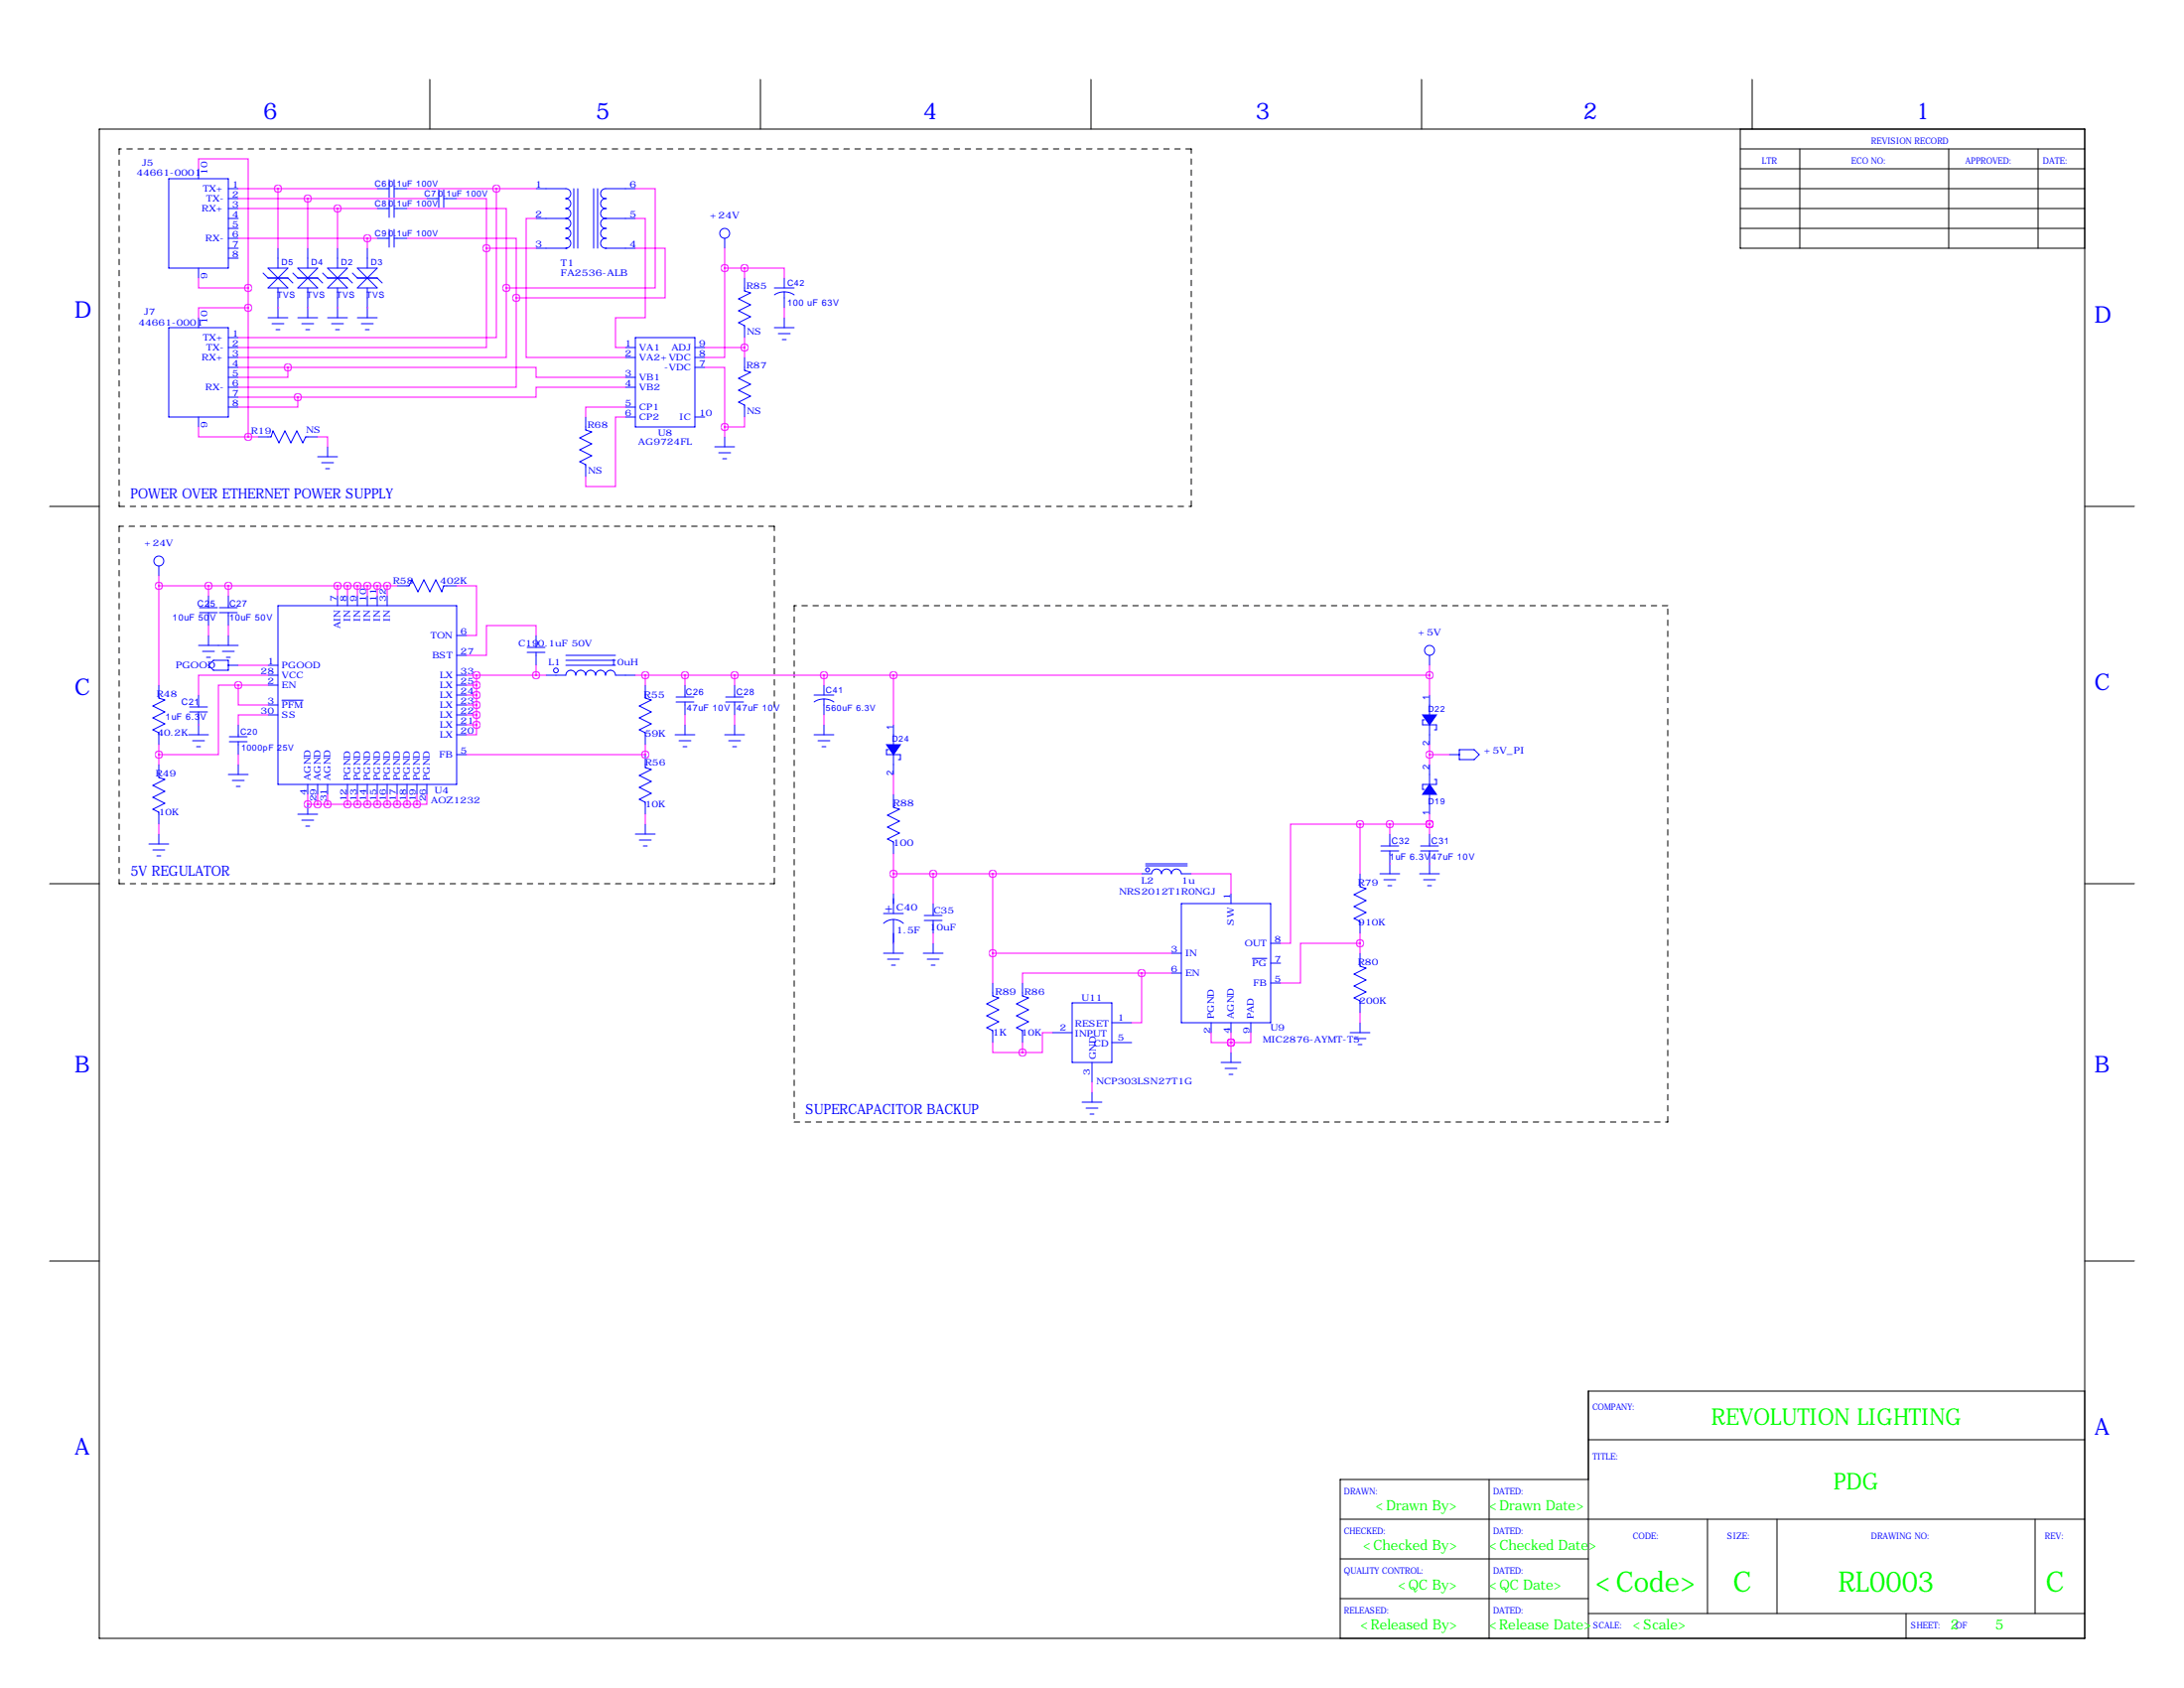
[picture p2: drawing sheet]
<svg xmlns="http://www.w3.org/2000/svg" width="559mm" height="432mm" viewBox="0 0 559 432" stroke-linecap="round" stroke-linejoin="round" font-family="sans-serif">
<g fill="none" stroke="#000" stroke-width=".25">
<path d="M25.4 33h508v386.1h-508zM110 20.3v12.7M194.6 20.3v12.7M279.1 20.3v12.7M363.7 20.3v12.7M445.3 38.1h88.1M445.3 33v30.5h88.1M448.3 20.3v12.7M460.5 38.1v25.4M498.6 38.1v25.4M521.5 38.1v25.4M445.3 48.3h88.1"/>
<path d="M445.3 43.2h88.1M445.3 53.3h88.1M445.3 58.4h88.1M12.7 129.5h12.7M533.4 129.5h12.7M12.7 226.1h12.7M533.4 226.1h12.7M12.7 322.6h12.7M533.4 322.6h12.7M533.4 355.9h-127v63.2M381 378.5v40.6M406.4 368.3h127"/>
<path d="M406.4 378.5h-63.5v40.6M342.9 388.6h190.5M342.9 398.8h63.5M436.9 388.6v24.1M454.7 388.6v24.1M520.7 388.6v24.1M342.9 408.9h63.5M406.4 412.7h127M487.7 412.7v6.4"/>
</g>
<path d="M30.5 38.1v91.4M304.8 38.1h-274.3M30.5 134.6v91.5M30.5 129.5h274.3M198.1 134.6h-167.6M304.8 129.5v-91.4M203.2 154.9v132.1M426.7 154.9h-223.5M30.5 226.1h167.6M198.1 226.1v-91.5M203.2 287h223.5M426.7 287v-132.1" fill="none" stroke="#000" stroke-width=".25" stroke-dasharray="1.4 1.4"/>
<g fill="none" stroke="#00f" stroke-width=".25">
<path d="M43.2 45.7h15.2v22.9h-15.2zM50.8 43.2v2.5M58.4 48.3h2.6M58.4 50.8h2.6M58.4 53.3h2.6M58.4 55.9h2.6M58.4 58.4h2.6M96.5 48.3h3.1M96.5 53.3h3.1M99.6 46v4.5M99.6 51.1v4.5M99.6 58.7v4.5"/>
<path d="M100.8 48.3h3.3M100.8 53.3h3.3M100.8 46v4.5M100.8 51.1v4.5M100.8 58.7v4.5M109.2 50.8h3.1M112.3 48.5v4.6M113.5 50.8h3.3M113.5 48.5v4.6M137.2 48.3h7.6a1.27 1.27 0 0 1 1.2 1.2 1.27 1.27 0 0 1-1.2 1.3M137.2 55.9h7.6M144.8 50.8h.1"/>
<path d="M144.8 50.8a1.27 1.27 0 0 1 1.3 1.3 1.27 1.27 0 0 1-1.3 1.2M144.8 53.3h.1M144.8 53.3a1.27 1.27 0 0 1 1.3 1.3 1.27 1.27 0 0 1-1.3 1.3M144.8 55.9h.1M144.8 55.9a1.27 1.27 0 0 1 1.2 1.2 1.27 1.27 0 0 1-1.2 1.3M144.8 58.4h.1M144.8 58.4a1.27 1.27 0 0 1 1.3 1.3 1.27 1.27 0 0 1-1.3 1.3M146.8 48.3v15.2M147.8 48.3v15.2M151.9 48.3v15.2M152.9 48.3v15.2M154.9 50.8h.1"/>
<path d="M154.9 50.8a1.27 1.27 0 0 0-1.2 1.3 1.27 1.27 0 0 0 1.2 1.2M154.9 53.3h.1M154.9 53.3a1.27 1.27 0 0 0-1.2 1.3 1.27 1.27 0 0 0 1.2 1.3M154.9 55.9h.1M154.9 55.9a1.27 1.27 0 0 0-1.2 1.3 1.27 1.27 0 0 0 1.2 1.2M154.9 58.4h.1M154.9 58.4a1.27 1.27 0 0 0-1.2 1.3 1.27 1.27 0 0 0 1.2 1.3M154.9 55.9h7.7M162.6 48.3h-7.7a1.27 1.27 0 0 0-1.2 1.2 1.27 1.27 0 0 0 1.2 1.3M50.8 68.6v2.5M58.4 61h2.6M58.4 63.5h2.6"/>
<path d="M58.4 66h2.6M67.3 69.8l1.3 1.3h5.1l1.2 1.3M68.6 68.6h5.1l-5.1 5.1h5.1zM71.1 63.5v5.1M71.1 73.7v7.6M74.9 69.8l1.3 1.3h5.1l1.2 1.3M76.2 68.6l5.1 5.1h-5.1l5.1-5.1zM78.7 63.5v5.1M78.7 73.7v7.6M82.5 69.8l1.3 1.3h5.1l1.3 1.3M83.8 68.6h5.1l-5.1 5.1h5.1zM86.4 63.5v5.1"/>
<path d="M86.4 73.7v7.6M90.2 69.8l1.2 1.3h5.1l1.3 1.3M91.4 68.6h5.1l-5.1 5.1h5.1zM94 63.5v5.1M94 73.7v7.6M96.5 61h3.1M100.8 61h3.3M137.2 63.5h7.6M144.8 61h.1M144.8 61a1.27 1.27 0 0 1 1.2 1.2 1.27 1.27 0 0 1-1.2 1.3M144.8 63.5h.1M154.9 61h.1"/>
<path d="M154.9 61a1.27 1.27 0 0 0-1.2 1.2 1.27 1.27 0 0 0 1.2 1.3M154.9 63.5h.1M154.9 63.5h7.7M185.4 61v2.5M190.5 71.1v3.3l1.5 .5-3 1.6 3 1.5-3 1.5 3 1.5-3 1.6 1.5 .7v3.1M198.1 73.7h5.1M200.7 74.7l-1.1 .1-1.5 .6M200.7 71.1v2.6M200.7 74.7v4M200.7 74.7l1.6 .2 .9 .5M43.2 83.8h15.2v22.9h-15.2zM50.8 81.3v2.5"/>
<path d="M58.4 86.4h2.6M58.4 88.9h2.6M58.4 91.4h2.6M58.4 96.5h2.6M58.4 99.1h2.6M58.4 94h2.6M68.6 81.3h5.1M69.6 82.8h3M70.6 84.3h1M76.2 81.3h5.1M77.2 82.8h3.1M78.2 84.3h1"/>
<path d="M83.8 81.3h5.1M84.8 82.8h3.1M85.9 84.3h1M91.4 81.3h5.1M92.5 82.8h3M93.5 84.3h1M160 88.9h2.6M160 91.4h2.6M160 96.5h2.6M160 99.1h2.6M162.6 86.4h15.2v22.8h-15.2zM177.8 88.9h2.5"/>
<path d="M177.8 91.4h2.5M177.8 94h2.5M190.5 91.4v3.3l1.5 .5-3 1.6 3 1.5-3 1.5 3 1.5-3 1.6 1.5 .7v3.1M198.1 83.8h5.1M199.1 85.3h3.1M200.2 86.9h1M200.7 81.3v2.5M50.8 106.7v2.5M58.4 104.1h2.6M58.4 101.6h2.6M66 111.8h3.3l.5-1.6 1.6 3.1 1.5-3.1 1.5 3.1 1.5-3.1 1.6 3.1 .7-1.5h3.1M81.3 116.8h5.1"/>
<path d="M82.3 118.4h3M83.3 119.9h1M83.8 114.3v2.5M149.9 106.7v3.3l1.5 .5-3.1 1.5 3.1 1.5-3.1 1.6 3.1 1.5-3.1 1.5 1.6 .8v3M160 104.1h2.6M160 106.7h2.6M177.8 106.7h2.5M182.9 114.3h5.1M183.9 115.8h3M184.9 117.3h1M185.4 111.8v2.5M40.6 144.8v2.5"/>
<path d="M51.1 156.7h4.5M51.1 155.4h4.5M53.3 152.4v3M53.3 156.7v3.3M56.1 156.7h4.6M56.1 155.4h4.6M58.4 152.4v3M58.4 156.7v3.3M71.1 154.9h45.7v45.8h-45.7zM86.4 152.4v2.5M88.9 152.4v2.5M91.4 152.4v2.5"/>
<path d="M94 152.4v2.5M96.5 152.4v2.5M99.1 152.4v2.5M101.6 149.9h3l.8-1.6 1.5 3.1 1.6-3.1 1.5 3.1 1.5-3.1 1.5 3.1 .5-1.5h3.3M40.6 175.3v3.3l1.6 .5-3.1 1.5 3.1 1.5-3.1 1.5 3.1 1.6-3.1 1.5 1.5 .8v3M50.8 177.8v3M50.8 165.1h10.2M51.8 166.6h3.1M52.8 168.1h1M53.3 162.6v2.5M54.6 168.9h3.8v2.5h-3.8l-1.3-1.2zM56.9 166.6h3"/>
<path d="M57.9 168.1h1M58.4 170.2h2.6M58.4 162.6v2.5M68.6 170.2h2.5M68.6 175.3h2.5M68.6 172.7h2.5M72.1 179.1h5.4M116.8 175.3h2.6M116.8 162.6h2.6M116.8 177.8h2.6M116.8 167.6h2.6M116.8 172.7h2.6"/>
<path d="M134.9 166.9h4.5M134.9 165.6h4.5M137.2 162.6v3M137.2 166.9v3.3M139.7 172.7h5.1a1.27 1.27 0 0 1 1.2-1.2 1.27 1.27 0 0 1 1.3 1.2 1.27 1.27 0 0 1 1.3-1.3 1.27 1.27 0 0 1 1.3 1.3 1.27 1.27 0 0 1 1.2-1.3 1.27 1.27 0 0 1 1.3 1.3 1.27 1.27 0 0 1 1.3-1.2 1.27 1.27 0 0 1 1.2 1.2 1.27 1.27 0 0 1 1.3-1.3 1.27 1.27 0 0 1 1.3 1.3h5.1M144.8 170.2h12.7M144.8 167.6h12.7M144.8 168.9h12.7M165.1 175.3v3.3l1.5 .5-3 1.5 3 1.5-3 1.5 3 1.6-3 1.5 1.5 .8v3M173 179.6h4.5M173 178.3h4.5M175.3 175.3v3"/>
<path d="M175.3 179.6v3.3M185.7 179.6h4.5M185.7 178.3h4.5M188 175.3v3M188 179.6v3.3M208.3 177.8h5.1M210.8 178.8l-1 .1-1.5 .7M210.8 175.3v2.5M210.8 178.8v4.1M210.8 178.8l1.1 .1 1.5 .7M365.8 167.6v2.6M365.8 177.8v5.1"/>
<path d="M40.6 195.6v3.3l1.6 .5-3.1 1.5 3.1 1.5-3.1 1.6 3.1 1.5-3.1 1.5 1.5 .8v3M48.3 188h5M48.5 182.1h4.6M48.5 180.8h4.6M49.3 189.5h3M50.3 191h1M50.8 182.1v5.9M58.4 198.1h5.1M58.7 189.7h4.5M58.7 188.5h4.5M59.4 199.6h3.1M61 185.4v3.1"/>
<path d="M61 189.7v3.3M61 195.6v2.5M68.6 180.3h2.5M68.6 182.9h2.5M116.8 180.3h2.6M116.8 193h2.6M116.8 188h2.6M116.8 185.4h2.6M116.8 182.9h2.6M165.1 193v3.3l1.5 .5-3 1.6 3 1.5-3 1.5 3 1.5-3 1.6 1.5 .7v3.1M172.7 188h5.1M173.7 189.5h3.1"/>
<path d="M174.8 191h1M175.3 185.4v2.6M185.4 188h5.1M186.4 189.5h3.1M187.5 191h1M188 185.4v2.6M208.3 188h5.1M209.3 189.5h3M210.3 191h1M210.8 185.4v2.6M227.3 191.8h-.5v1.2h3.6v1.3h-.5M228.6 185.4v5.1"/>
<path d="M228.6 193v5.1M364.5 184.1h-.5v1.3h3.5v1.3h-.5M365.8 185.4v5.1M365.8 195.6v5.1M367 199.4h.5v1.3h-3.5v1.2h.5M370.8 193h2.6M373.4 191.8h3.8l1.3 1.2-1.3 1.3h-3.8zM38.1 215.9h5.1M39.1 217.4h3.1M40.1 218.9h1M40.6 213.4v2.5M60.5 201.2h1"/>
<path d="M76.2 208.3h5.1M77.2 209.8h3.1M78.2 211.3h1M78.7 200.7v2.5M78.7 205.7v2.6M81.3 200.7v2.5M83.8 200.7v2.5M88.9 200.7v2.5M91.4 200.7v2.5M94 200.7v2.5M96.5 200.7v2.5M99.1 200.7v2.5"/>
<path d="M101.6 200.7v2.5M104.1 200.7v2.5M106.7 200.7v2.5M109.2 200.7v2.5M162.6 213.4h5M163.6 214.9h3M164.6 216.4h1M165.1 210.8v2.6M228.6 203.2v3.3l1.5 .5-3 1.5 3 1.6-3 1.5 3 1.5-3 1.5 1.5 .8v3M353.3 217.7h4.6M353.3 216.4h4.6M355.6 213.4v3"/>
<path d="M355.6 217.7v5.8M363.5 217.7h4.5M363.5 216.4h4.5M365.8 203.2v5.1M365.8 213.4v3M365.8 217.7v5.8M226.1 233.7h5M226.1 236.2a3.7 3.7 0 0 1 5 0M228.6 228.6v5.1M228.6 235.2v8.6M236.5 235.5h4.5M236.5 234.2h4.5"/>
<path d="M238.8 231.1v3.1M238.8 235.5v3.3M292.1 223.5h2.5a1.27 1.27 0 0 1 1.3-1.2 1.27 1.27 0 0 1 1.3 1.2 1.27 1.27 0 0 1 1.2-1.2 1.27 1.27 0 0 1 1.3 1.2 1.27 1.27 0 0 1 1.3-1.2 1.27 1.27 0 0 1 1.3 1.2h2.5M293.1 221.5h10.7M293.1 221h10.7M302.3 231.1h22.8v30.5h-22.8zM315 228.6v2.5M348 223.5v3.3l1.5 .5-3 1.6 3 1.5-3 1.5 3 1.5-3 1.5 1.5 .8v3.1M353.1 223.5h5M354.1 225h3M355.1 226.6h1M363.2 223.5h5.1"/>
<path d="M364.2 225h3.1M365.3 226.6h1M226.1 243.8h5M227.1 245.4h3M228.1 246.9h1M236.2 243.8h5.1M237.2 245.4h3.1M238.3 246.9h1M238.8 241.3v2.5M254 251.5v3.3l1.5 .5-3 1.5 3 1.5-3 1.5 3 1.6-3 1.5 1.5 .8v3M261.6 251.5v3.3l1.5 .5-3 1.5 3 1.5-3 1.5 3 1.6-3 1.5 1.5 .8v3M274.3 256.5h10.2v15.3h-10.2z"/>
<path d="M299.7 243.8h2.6M299.7 248.9h2.6M320.4 245.2h3.7M325.1 251.5h2.6M325.1 246.4h2.6M325.1 241.3h2.6M348 243.8v3.3l1.5 .5-3 1.6 3 1.5-3 1.5 3 1.5-3 1.6 1.5 .7v3.1M269.2 264.2h5.1M279.4 271.8v5.1M279.4 279.4v2.5M284.5 261.6h5.1M284.5 266.7h5.1"/>
<path d="M309.9 261.6v2.6M312.4 271.8h5.1M313.4 273.3h3.1M314.5 274.8h1M315 261.6v2.6M315 269.2v2.6M320 261.6v2.6M345.4 264.2h5.1M346.5 265.7h3M347.5 267.2h1M348 261.6v2.6M276.9 281.9h5"/>
<path d="M277.9 283.5h3M278.9 285h1"/>
<circle cx="185.4" cy="59.7" r="1.27"/>
<circle cx="40.6" cy="143.5" r="1.27"/>
<circle cx="142.2" cy="171.5" r=".61"/>
<circle cx="365.8" cy="166.4" r="1.27"/>
<circle cx="293.6" cy="222.5" r=".51"/>
</g>
<g fill="#00f" stroke="#00f" stroke-width=".25">
<path d="M226.8 190.5h3.6l-1.8 2.5z"/>
<path d="M364 182.9h3.5l-1.7 2.5z"/>
<path d="M365.8 200.7l1.7 2.5h-3.5z"/>
</g>
<g fill="none" stroke="#f0f" stroke-width=".25">
<path d="M50.8 43.2v-2.6h12.7v33.1M61 48.3h35.5M61 50.8h48.2M61 53.3h35.5M71.1 48.3v15.2M78.7 50.8v12.7M86.4 53.3v10.2M104.1 53.3h25.4v20.4M104.1 48.3h33.1M116.8 50.8h7.7v12.7M127 48.3v38.1h-66M137.2 55.9h-2.6v35.5h25.4"/>
<path d="M162.6 48.3h5v25.4h-38.1M162.6 55.9h2.5v25.4h-7.6v7.6h2.5M50.8 71.1v2.6h12.7M61 61h35.5M63.5 78.7h-12.7v2.6M63.5 73.7v38.1M71.1 78.7h.1M78.7 78.7h.1M86.4 78.7h.1M94 78.7h.1M94 61v2.5M104.1 61h28v15.2"/>
<path d="M124.5 63.5v25.4h-63.5M124.5 63.5h12.7M129.5 73.7v17.7h-68.5M132.1 76.2v22.9h-71.1M162.6 63.5h7.6v12.7h-38.1M185.4 68.6v22.8h-5.1M185.4 68.6h5.1M185.4 63.5v5.1M190.5 68.6h10.2v2.5M190.5 68.6v2.5M200.7 78.7v2.6M61 94h12.7"/>
<path d="M73.7 94v2.5h-12.7M73.7 94h63.5v2.5h22.8M160 99.1h-22.8v2.5h-61M180.3 94h5.1v15.2M180.3 88.9h10.2M190.5 86.4v5M50.8 109.2v2.6h12.7M61 101.6h15.2M63.5 111.8h2.5M76.2 101.6v2.5h-15.2M81.3 111.8h2.5v2.5M160 104.1h-10.1v2.6"/>
<path d="M160 106.7h-2.5v17.8h-7.6v-2.6M185.4 109.2v2.6M190.5 106.7v2.5h-5.1M40.6 149.9h61M40.6 147.3v28M53.3 149.9v2.5M58.4 149.9v2.5M86.4 149.9v2.5M88.9 149.9v2.5M91.4 149.9v2.5M94 149.9v2.5M96.5 149.9v2.5"/>
<path d="M99.1 149.9v2.5M116.8 149.9h5.1v12.7h-2.5M53.3 160v2.6M58.4 160v2.6M61 175.3h-5.1v17.7h-15.3M61 175.3v5h7.6M61 175.3h7.6M61 170.2h7.6M68.6 172.7h-17.8v5.1M119.4 172.7h20.3M119.4 177.8h2.5M119.4 175.3h2.5"/>
<path d="M121.9 172.7v12.7M137.2 162.6v-2.6h-12.7v7.6h-5.1M137.2 170.2v2.5M162.6 172.7h203.2M165.1 172.7v2.6M175.3 172.7v2.6M188 172.7v2.6M210.8 172.7v2.6M228.6 172.7v12.7M365.8 170.2v7.6M40.6 190.5v5.1M50.8 185.4h.1"/>
<path d="M61 193v2.6M68.6 182.9h-7.6v2.5M119.4 185.4h2.5M119.4 182.9h2.5M119.4 180.3h2.5M119.4 193h45.7M121.9 185.4v2.6h-2.5M165.1 193h.1M165.1 190.5v2.5M175.3 182.9v2.5M188 182.9v2.5M210.8 182.9v2.5"/>
<path d="M228.6 198.1v5.1M365.8 193h5M365.8 190.5v5.1M40.6 210.8v2.6M78.7 205.7h.1M78.7 203.2v2.5M78.7 205.7h28M81.3 203.2v2.5M83.8 203.2v2.5M88.9 203.2v2.5M91.4 203.2v2.5M94 203.2v2.5"/>
<path d="M96.5 203.2v2.5M99.1 203.2v2.5M101.6 203.2v2.5M104.1 203.2v2.5M106.7 203.2v2.5M109.2 203.2v2.5h-2.5M165.1 208.3v2.5M228.6 218.4v10.2M348 210.8h-17.8v30.5h-2.5M348 210.8h17.8M348 210.8v12.7M355.6 210.8v2.6"/>
<path d="M365.8 210.8h.1M365.8 208.3v5.1M228.6 223.5h63.5M238.8 223.5v7.6M238.8 238.8v2.5M254 223.5v28M304.8 223.5h10.2v5.1M348 238.8v5M355.6 221h.1M365.8 221h.1M228.6 241.3h.1M254 243.8h45.7"/>
<path d="M292.1 248.9v12.7h-2.5M292.1 248.9h-30.5v2.6M292.1 248.9h7.6M348 241.3h-15.3v10.2h-5M348 259.1v2.5M254 266.7v2.5h7.6M261.6 266.7v2.5M269.2 264.2h-2.5v5h-5.1M279.4 276.9v2.5M309.9 264.2v2.5h5.1M315 266.7h.1M315 264.2v5"/>
<path d="M320 264.2v2.5h-5"/>
</g>
<path d="M106.6 205.7a.07 .07 0 0 0 .1 0 .07 .07 0 0 0-.1 0zM104.1 205.7a.07 .07 0 0 0 .1 0 .07 .07 0 0 0-.1 0zM101.5 205.7a.1 .1 0 0 0 .2 0 .1 .1 0 0 0-.2 0zM99 205.7a.07 .07 0 0 0 .1 0 .07 .07 0 0 0-.1 0zM96.5 205.7a.07 .07 0 0 0 .1 0 .07 .07 0 0 0-.1 0zM93.9 205.7a.07 .07 0 0 0 .1 0 .07 .07 0 0 0-.1 0zM91.4 205.7a.07 .07 0 0 0 .1 0 .07 .07 0 0 0-.1 0zM88.8 205.7a.1 .1 0 0 0 .2 0 .1 .1 0 0 0-.2 0zM83.8 205.7a.07 .07 0 0 0 .1 0 .07 .07 0 0 0-.1 0zM81.2 205.7a.07 .07 0 0 0 .1 0 .07 .07 0 0 0-.1 0zM121.9 185.4a.07 .07 0 0 0 .1 0 .07 .07 0 0 0-.1 0zM121.9 182.9a.07 .07 0 0 0 .1 0 .07 .07 0 0 0-.1 0zM121.9 180.3a.07 .07 0 0 0 .1 0 .07 .07 0 0 0-.1 0zM121.9 177.8a.07 .07 0 0 0 .1 0 .07 .07 0 0 0-.1 0zM121.9 175.3a.07 .07 0 0 0 .1 0 .07 .07 0 0 0-.1 0zM86.3 149.9a.07 .07 0 0 0 .1 0 .07 .07 0 0 0-.1 0zM88.8 149.9a.1 .1 0 0 0 .2 0 .1 .1 0 0 0-.2 0zM91.4 149.9a.07 .07 0 0 0 .1 0 .07 .07 0 0 0-.1 0zM93.9 149.9a.07 .07 0 0 0 .1 0 .07 .07 0 0 0-.1 0zM96.5 149.9a.07 .07 0 0 0 .1 0 .07 .07 0 0 0-.1 0zM137.1 172.7a.07 .07 0 0 0 .1 0 .07 .07 0 0 0-.1 0zM121.9 172.7a.07 .07 0 0 0 .1 0 .07 .07 0 0 0-.1 0zM175.2 172.7a.07 .07 0 0 0 .1 0 .07 .07 0 0 0-.1 0zM53.3 149.9a.07 .07 0 0 0 .1 0 .07 .07 0 0 0-.1 0zM58.4 149.9a.07 .07 0 0 0 .1 0 .07 .07 0 0 0-.1 0zM78.7 205.7a.07 .07 0 0 0 .1 0 .07 .07 0 0 0-.1 0zM40.6 193a.07 .07 0 0 0 .1 0 .07 .07 0 0 0-.1 0zM165 172.7a.1 .1 0 0 0 .2 0 .1 .1 0 0 0-.2 0zM165 193a.1 .1 0 0 0 .2 0 .1 .1 0 0 0-.2 0zM99 149.9a.07 .07 0 0 0 .1 0 .07 .07 0 0 0-.1 0zM40.6 149.9a.07 .07 0 0 0 .1 0 .07 .07 0 0 0-.1 0zM187.9 172.7a.07 .07 0 0 0 .1 0 .07 .07 0 0 0-.1 0zM365.7 210.8a.07 .07 0 0 0 .1 0 .07 .07 0 0 0-.1 0zM355.5 210.8a.1 .1 0 0 0 .2 0 .1 .1 0 0 0-.2 0zM314.9 266.7a.07 .07 0 0 0 .1 0 .07 .07 0 0 0-.1 0zM314.9 266.7a.07 .07 0 0 0 .1 0 .07 .07 0 0 0-.1 0zM253.9 223.5a.1 .1 0 0 0 .2 0 .1 .1 0 0 0-.2 0zM347.9 210.8a.07 .07 0 0 0 .1 0 .07 .07 0 0 0-.1 0zM347.9 241.3a.07 .07 0 0 0 .1 0 .07 .07 0 0 0-.1 0zM365.7 210.8a.07 .07 0 0 0 .1 0 .07 .07 0 0 0-.1 0zM228.5 172.7a.1 .1 0 0 0 .2 0 .1 .1 0 0 0-.2 0zM238.7 223.5a.07 .07 0 0 0 .1 0 .07 .07 0 0 0-.1 0zM228.5 223.5a.1 .1 0 0 0 .2 0 .1 .1 0 0 0-.2 0zM190.4 88.9a.1 .1 0 0 0 .2 0 .1 .1 0 0 0-.2 0zM185.4 68.6a.07 .07 0 0 0 .1 0 .07 .07 0 0 0-.1 0zM185.4 109.2a.07 .07 0 0 0 .1 0 .07 .07 0 0 0-.1 0zM73.6 94a.07 .07 0 0 0 .1 0 .07 .07 0 0 0-.1 0zM76.1 101.6a.1 .1 0 0 0 .2 0 .1 .1 0 0 0-.2 0zM63.4 73.7a.1 .1 0 0 0 .2 0 .1 .1 0 0 0-.2 0zM63.4 78.7a.1 .1 0 0 0 .2 0 .1 .1 0 0 0-.2 0zM124.4 63.5a.07 .07 0 0 0 .1 0 .07 .07 0 0 0-.1 0zM126.9 48.3a.1 .1 0 0 0 .2 0 .1 .1 0 0 0-.2 0zM129.5 73.7a.07 .07 0 0 0 .1 0 .07 .07 0 0 0-.1 0zM132 76.2a.07 .07 0 0 0 .1 0 .07 .07 0 0 0-.1 0zM63.4 111.8a.1 .1 0 0 0 .2 0 .1 .1 0 0 0-.2 0zM60.9 175.3a.07 .07 0 0 0 .1 0 .07 .07 0 0 0-.1 0zM292 248.9a.1 .1 0 0 0 .2 0 .1 .1 0 0 0-.2 0zM253.9 243.8a.1 .1 0 0 0 .2 0 .1 .1 0 0 0-.2 0zM261.6 269.2a.07 .07 0 0 0 .1 0 .07 .07 0 0 0-.1 0zM365.7 172.7a.07 .07 0 0 0 .1 0 .07 .07 0 0 0-.1 0zM365.7 193a.07 .07 0 0 0 .1 0 .07 .07 0 0 0-.1 0zM190.4 68.6a.1 .1 0 0 0 .2 0 .1 .1 0 0 0-.2 0zM210.8 172.7a.07 .07 0 0 0 .1 0 .07 .07 0 0 0-.1 0zM93.9 61a.07 .07 0 0 0 .1 0 .07 .07 0 0 0-.1 0zM86.3 53.3a.07 .07 0 0 0 .1 0 .07 .07 0 0 0-.1 0zM78.7 50.8a.07 .07 0 0 0 .1 0 .07 .07 0 0 0-.1 0zM71.1 48.3a.07 .07 0 0 0 .1 0 .07 .07 0 0 0-.1 0z" fill="#f0f" stroke="#f0f" stroke-width="1.9"/>
<g font-size="7.3" fill="#0f0">
<text x="408.3" y="407">&lt;Code&gt;</text>
<text x="443.4" y="407">C</text>
<text x="470.3" y="407">RL0003</text>
<text x="523.4" y="407">C</text>
</g>
<g font-size="5.9" fill="#00f">
<text x="67.3" y="30.5">6</text>
<text x="152.4" y="30.5">5</text>
<text x="236.2" y="30.5">4</text>
<text x="321.3" y="30.5">3</text>
<text x="405.1" y="30.5">2</text>
<text x="490.2" y="30.5">1</text>
<text x="19" y="81.3">D</text>
<text x="535.9" y="82.6">D</text>
<text x="19" y="177.8">C</text>
<text x="535.9" y="176.5">C</text>
<text x="19" y="274.3">B</text>
<text x="535.9" y="274.3">B</text>
<text x="535.9" y="367">A</text>
<text x="19" y="372.1">A</text>
</g>
<g font-size="5.9" fill="#0f0">
<text x="437.8" y="364.5">REVOLUTION LIGHTING</text>
<text x="469.2" y="381.1">PDG</text>
</g>
<g font-size="3.6" fill="#00f">
<text x="33.4" y="127.4">POWER OVER ETHERNET POWER SUPPLY</text>
<text x="33.4" y="223.9">5V REGULATOR</text>
<text x="226.3" y="233.4">+</text>
<text x="206.1" y="284.9">SUPERCAPACITOR BACKUP</text>
</g>
<g font-size="3.6" fill="#0f0">
<text x="352" y="386.4">&lt;Drawn By&gt;</text>
<text x="381" y="386.4">&lt;Drawn Date&gt;</text>
<text x="348.8" y="396.6">&lt;Checked By&gt;</text>
<text x="381" y="396.6">&lt;Checked Date&gt;</text>
<text x="357.8" y="406.7">&lt;QC By&gt;</text>
<text x="381" y="406.7">&lt;QC Date&gt;</text>
<text x="348.1" y="416.9">&lt;Released By&gt;</text>
<text x="381" y="416.9">&lt;Release Date&gt;</text>
<text x="417.8" y="416.9">&lt;Scale&gt;</text>
<text x="499.1" y="416.9">2</text>
<text x="510.5" y="416.9">5</text>
</g>
<g font-size="2.4" fill="#00f">
<text x="137" y="48">1</text>
<text x="161" y="48">6</text>
<text x="137" y="55.6">2</text>
<text x="161" y="55.6">5</text>
<text x="181.6" y="55.9">+24V</text>
<text x="137" y="63.2">3</text>
<text x="161" y="63.2">4</text>
<text x="143.5" y="68.1">T1</text>
<text x="143.5" y="70.7">FA2536-ALB</text>
<text x="362.9" y="162.6">+5V</text>
<text x="45" y="170.9">PGOOD</text>
<text x="164.7" y="178.6">R55</text>
<text x="365.8" y="179.1" transform="rotate(-90 365.8 179.1)">1</text>
<text x="164.9" y="188.5">59K</text>
<text x="228.6" y="186.7" transform="rotate(-90 228.6 186.7)">1</text>
<text x="365.8" y="190.7" transform="rotate(-90 365.8 190.7)">2</text>
<text x="365.8" y="196.8" transform="rotate(-90 365.8 196.8)">2</text>
<text x="379.7" y="192.8">+5V_PI</text>
<text x="228.6" y="198.3" transform="rotate(-90 228.6 198.3)">2</text>
<text x="228.4" y="206.3">R88</text>
<text x="365.8" y="208.5" transform="rotate(-90 365.8 208.5)">1</text>
<text x="228.5" y="216.4">100</text>
<text x="229.4" y="232.9">C40</text>
<text x="229.4" y="238.8">1.5F</text>
<text x="254.6" y="254.6">R89</text>
<text x="253.9" y="264.9">1K</text>
</g>
<g font-size="2.3" fill="#00f">
<text x="450.8" y="41.9">LTR</text>
<text x="473.7" y="41.9">ECO NO:</text>
<text x="478.8" y="36.8">REVISION RECORD</text>
<text x="502.9" y="41.9">APPROVED:</text>
<text x="522.7" y="41.9">DATE:</text>
<text x="34.9" y="44.9">44661-0001</text>
<text x="36.4" y="42.4">J5</text>
<text x="53.1" y="44.7" transform="rotate(-90 53.1 44.7)">10</text>
<text x="51.9" y="49">TX+</text>
<text x="52.8" y="51.6">TX-</text>
<text x="59.4" y="48">1</text>
<text x="59.4" y="50.5">2</text>
<text x="59.4" y="53.1">3</text>
<text x="51.6" y="54.1">RX+</text>
<text x="59.4" y="55.6">4</text>
<text x="59.4" y="58.2">5</text>
<text x="52.6" y="61.7">RX-</text>
<text x="59.4" y="60.7">6</text>
<text x="59.4" y="63.2">7</text>
<text x="59.4" y="65.8">8</text>
<text x="53.1" y="71.3" transform="rotate(-90 53.1 71.3)">9</text>
<text x="190.9" y="73.9">R85</text>
<text x="35.4" y="83.3">44661-0001</text>
<text x="36.9" y="80.5">J7</text>
<text x="53.1" y="82.8" transform="rotate(-90 53.1 82.8)">10</text>
<text x="201.4" y="78.2">100 uF 63V</text>
<text x="51.9" y="87.1">TX+</text>
<text x="52.8" y="89.7">TX-</text>
<text x="59.4" y="86.1">1</text>
<text x="59.4" y="88.6">2</text>
<text x="159.9" y="88.6">1</text>
<text x="163.6" y="89.7">VA1</text>
<text x="171.8" y="89.7">ADJ</text>
<text x="178.8" y="88.6">9</text>
<text x="191.1" y="85.6">NS</text>
<text x="51.6" y="92.2">RX+</text>
<text x="59.4" y="91.2">3</text>
<text x="59.4" y="93.7">4</text>
<text x="159.9" y="91.2">2</text>
<text x="163.6" y="92.2">VA2+VDC</text>
<text x="170" y="94.7">-VDC</text>
<text x="178.8" y="93.7">7</text>
<text x="178.8" y="91.2">8</text>
<text x="190.9" y="94.2">R87</text>
<text x="52.6" y="99.8">RX-</text>
<text x="59.4" y="96.3">5</text>
<text x="59.4" y="98.8">6</text>
<text x="59.4" y="101.3">7</text>
<text x="159.9" y="96.3">3</text>
<text x="159.9" y="98.8">4</text>
<text x="163.6" y="97.3">VB1</text>
<text x="163.6" y="99.8">VB2</text>
<text x="59.4" y="103.9">8</text>
<text x="159.9" y="103.9">5</text>
<text x="159.9" y="106.4">6</text>
<text x="163.6" y="104.9">CP1</text>
<text x="163.6" y="107.4">CP2</text>
<text x="173.9" y="107.4">IC</text>
<text x="178.8" y="106.4">10</text>
<text x="191.1" y="105.9">NS</text>
<text x="53.1" y="109.4" transform="rotate(-90 53.1 109.4)">9</text>
<text x="64.2" y="111">R19</text>
<text x="78.4" y="110.7">NS</text>
<text x="150.3" y="109.5">R68</text>
<text x="163.3" y="113.8">AG9724FL</text>
<text x="168.4" y="111.5">U8</text>
<text x="150.5" y="121.2">NS</text>
<text x="37" y="139.7">+24V</text>
<text x="100.5" y="149.4">R58</text>
<text x="112.6" y="149.3">402K</text>
<text x="50.5" y="155.2">C25</text>
<text x="58.7" y="155.2">C27</text>
<text x="86.1" y="153.9" transform="rotate(-90 86.1 153.9)">7</text>
<text x="88.6" y="153.9" transform="rotate(-90 88.6 153.9)">8</text>
<text x="91.2" y="153.9" transform="rotate(-90 91.2 153.9)">9</text>
<text x="93.7" y="153.9" transform="rotate(-90 93.7 153.9)">10</text>
<text x="96.3" y="153.9" transform="rotate(-90 96.3 153.9)">11</text>
<text x="98.8" y="153.9" transform="rotate(-90 98.8 153.9)">32</text>
<text x="44.2" y="158.8">10uF 50V</text>
<text x="58.7" y="158.8">10uF 50V</text>
<text x="87.1" y="160.8" transform="rotate(-90 87.1 160.8)">AIN</text>
<text x="89.7" y="159" transform="rotate(-90 89.7 159)">IN</text>
<text x="92.2" y="159" transform="rotate(-90 92.2 159)">IN</text>
<text x="94.7" y="159" transform="rotate(-90 94.7 159)">IN</text>
<text x="97.3" y="159" transform="rotate(-90 97.3 159)">IN</text>
<text x="99.8" y="159" transform="rotate(-90 99.8 159)">IN</text>
<text x="110.2" y="163.3">TON</text>
<text x="117.9" y="162.3">6</text>
<text x="117.9" y="167.4">27</text>
<text x="132.6" y="165.4">C190.1uF 50V</text>
<text x="66.7" y="172.5">28</text>
<text x="68.4" y="169.9">1</text>
<text x="72.1" y="170.9">PGOOD</text>
<text x="72.1" y="173.5">VCC</text>
<text x="110.6" y="168.4">BST</text>
<text x="112.6" y="173.5">LX</text>
<text x="117.9" y="172.5">33</text>
<text x="140.4" y="170.2">L1</text>
<text x="156.2" y="170.2">10uH</text>
<text x="40.1" y="178.3">R48</text>
<text x="68.4" y="175">2</text>
<text x="72.1" y="176">EN</text>
<text x="112.6" y="178.6">LX</text>
<text x="112.6" y="176">LX</text>
<text x="117.9" y="177.5">24</text>
<text x="117.9" y="175">25</text>
<text x="175.5" y="177.8">C26</text>
<text x="188.5" y="177.8">C28</text>
<text x="42.4" y="184.1">1uF 6.3V</text>
<text x="46.5" y="180.3">C21</text>
<text x="66.7" y="182.6">30</text>
<text x="68.4" y="180.1">3</text>
<text x="72.1" y="181.1">PFM</text>
<text x="72.1" y="183.6">SS</text>
<text x="112.6" y="183.6">LX</text>
<text x="112.6" y="181.1">LX</text>
<text x="117.9" y="185.2">21</text>
<text x="117.9" y="182.6">22</text>
<text x="117.9" y="180.1">23</text>
<text x="175.8" y="181.9">47uF 10V</text>
<text x="188.5" y="181.9">47uF 10V</text>
<text x="40.3" y="188.2">40.2K</text>
<text x="112.6" y="188.7">LX</text>
<text x="112.6" y="186.2">LX</text>
<text x="117.9" y="187.7">20</text>
<text x="112.4" y="193.8">FB</text>
<text x="117.9" y="192.8">5</text>
<text x="165" y="195.8">R56</text>
<text x="39.8" y="198.6">R49</text>
<text x="78.5" y="203.4" transform="rotate(-90 78.5 203.4)">4</text>
<text x="79.5" y="199.6" transform="rotate(-90 79.5 199.6)">AGND</text>
<text x="82" y="199.6" transform="rotate(-90 82 199.6)">AGND</text>
<text x="84.6" y="199.6" transform="rotate(-90 84.6 199.6)">AGND</text>
<text x="89.7" y="199.6" transform="rotate(-90 89.7 199.6)">PGND</text>
<text x="92.2" y="199.6" transform="rotate(-90 92.2 199.6)">PGND</text>
<text x="94.7" y="199.6" transform="rotate(-90 94.7 199.6)">PGND</text>
<text x="97.3" y="199.6" transform="rotate(-90 97.3 199.6)">PGND</text>
<text x="99.8" y="199.6" transform="rotate(-90 99.8 199.6)">PGND</text>
<text x="102.4" y="199.6" transform="rotate(-90 102.4 199.6)">PGND</text>
<text x="104.9" y="199.6" transform="rotate(-90 104.9 199.6)">PGND</text>
<text x="107.4" y="199.6" transform="rotate(-90 107.4 199.6)">PGND</text>
<text x="110" y="199.6" transform="rotate(-90 110 199.6)">PGND</text>
<text x="111.2" y="202.9">U4</text>
<text x="40.6" y="208.5">10K</text>
<text x="81" y="205.1" transform="rotate(-90 81 205.1)">29</text>
<text x="83.6" y="205.1" transform="rotate(-90 83.6 205.1)">31</text>
<text x="88.6" y="205.1" transform="rotate(-90 88.6 205.1)">12</text>
<text x="91.2" y="205.1" transform="rotate(-90 91.2 205.1)">13</text>
<text x="93.7" y="205.1" transform="rotate(-90 93.7 205.1)">14</text>
<text x="96.3" y="205.1" transform="rotate(-90 96.3 205.1)">15</text>
<text x="98.8" y="205.1" transform="rotate(-90 98.8 205.1)">16</text>
<text x="101.3" y="205.1" transform="rotate(-90 101.3 205.1)">17</text>
<text x="103.9" y="205.1" transform="rotate(-90 103.9 205.1)">18</text>
<text x="106.4" y="205.1" transform="rotate(-90 106.4 205.1)">19</text>
<text x="109" y="205.1" transform="rotate(-90 109 205.1)">26</text>
<text x="110.3" y="205.5">AOZ1232</text>
<text x="165" y="206.5">10K</text>
<text x="356.1" y="215.9">C32</text>
<text x="366.3" y="215.9">C31</text>
<text x="355.6" y="220">1uF 6.3V</text>
<text x="366.3" y="220">47uF 10V</text>
<text x="292" y="226.1">L2</text>
<text x="302.3" y="226">1u</text>
<text x="347.4" y="226.6">R79</text>
<text x="238.9" y="233.7">C35</text>
<text x="286.4" y="228.8">NRS2012T1R0NGJ</text>
<text x="314.7" y="230.1" transform="rotate(-90 314.7 230.1)">1</text>
<text x="237.9" y="238">10uF</text>
<text x="315.7" y="236.6" transform="rotate(-90 315.7 236.6)">SW</text>
<text x="347.5" y="236.7">910K</text>
<text x="299.6" y="243.6">3</text>
<text x="303.3" y="244.6">IN</text>
<text x="318.5" y="242.1">OUT</text>
<text x="326.1" y="241">8</text>
<text x="299.6" y="248.7">6</text>
<text x="303.3" y="249.7">EN</text>
<text x="320.4" y="247.1">PG</text>
<text x="326.1" y="251.2">5</text>
<text x="326.1" y="246.1">7</text>
<text x="347.4" y="246.9">R80</text>
<text x="262.1" y="254.5">R86</text>
<text x="276.7" y="256">U11</text>
<text x="320.7" y="252.2">FB</text>
<text x="347.8" y="256.8">200K</text>
<text x="271.1" y="263.7">2</text>
<text x="275" y="262.6">RESET</text>
<text x="286" y="261.1">1</text>
<text x="310.6" y="260.6" transform="rotate(-90 310.6 260.6)">PGND</text>
<text x="315.7" y="260.6" transform="rotate(-90 315.7 260.6)">AGND</text>
<text x="320.8" y="260.6" transform="rotate(-90 320.8 260.6)">PAD</text>
<text x="325.1" y="263.7">U9</text>
<text x="261.3" y="264.9">10K</text>
<text x="275.1" y="265.2">INPUT</text>
<text x="279.9" y="267.7">CD</text>
<text x="286" y="266.2">5</text>
<text x="309.6" y="264.3" transform="rotate(-90 309.6 264.3)">2</text>
<text x="314.7" y="264.3" transform="rotate(-90 314.7 264.3)">4</text>
<text x="319.8" y="264.3" transform="rotate(-90 319.8 264.3)">9</text>
<text x="323.1" y="266.7">MIC2876-AYMT-T5</text>
<text x="278.9" y="275" transform="rotate(-90 278.9 275)">3</text>
<text x="280.4" y="271" transform="rotate(-90 280.4 271)">GND</text>
<text x="280.5" y="277.4">NCP303LSN27T1G</text>
<text x="407.4" y="360.7">COMPANY:</text>
<text x="407.4" y="373.4">TITLE:</text>
<text x="343.9" y="382.3">DRAWN:</text>
<text x="382" y="382.3">DATED:</text>
<text x="343.9" y="392.4">CHECKED:</text>
<text x="382" y="392.4">DATED:</text>
<text x="417.8" y="393.7">CODE:</text>
<text x="442" y="393.7">SIZE:</text>
<text x="478.8" y="393.7">DRAWING NO:</text>
<text x="523.2" y="393.7">REV:</text>
<text x="343.9" y="402.6">QUALITY CONTROL:</text>
<text x="382" y="402.6">DATED:</text>
<text x="343.9" y="412.7">RELEASED:</text>
<text x="382" y="412.7">DATED:</text>
<text x="407.7" y="416.6">SCALE:</text>
<text x="488.9" y="416.6">SHEET:</text>
<text x="500.4" y="416.6">OF</text>
</g>
<g font-size="2.2" fill="#00f">
<text x="95.9" y="47.8">C60.1uF 100V</text>
<text x="95.9" y="52.9">C80.1uF 100V</text>
<text x="108.6" y="50.4">C70.1uF 100V</text>
<text x="95.9" y="60.5">C90.1uF 100V</text>
<text x="72" y="67.9">D5</text>
<text x="79.7" y="67.9">D4</text>
<text x="87.3" y="67.9">D2</text>
<text x="94.9" y="67.9">D3</text>
<text x="70.9" y="76.3">TVS</text>
<text x="78.5" y="76.3">TVS</text>
<text x="86.2" y="76.3">TVS</text>
<text x="93.8" y="76.3">TVS</text>
<text x="201.4" y="73.2">C42</text>
<text x="211.3" y="177.3">C41</text>
<text x="211.3" y="181.9">560uF 6.3V</text>
<text x="365.4" y="182.1">D22</text>
<text x="61.5" y="188">C20</text>
<text x="228.2" y="189.7">D24</text>
<text x="61.7" y="192">1000pF 25V</text>
<text x="365.4" y="205.8">D19</text>
</g>
</svg>
